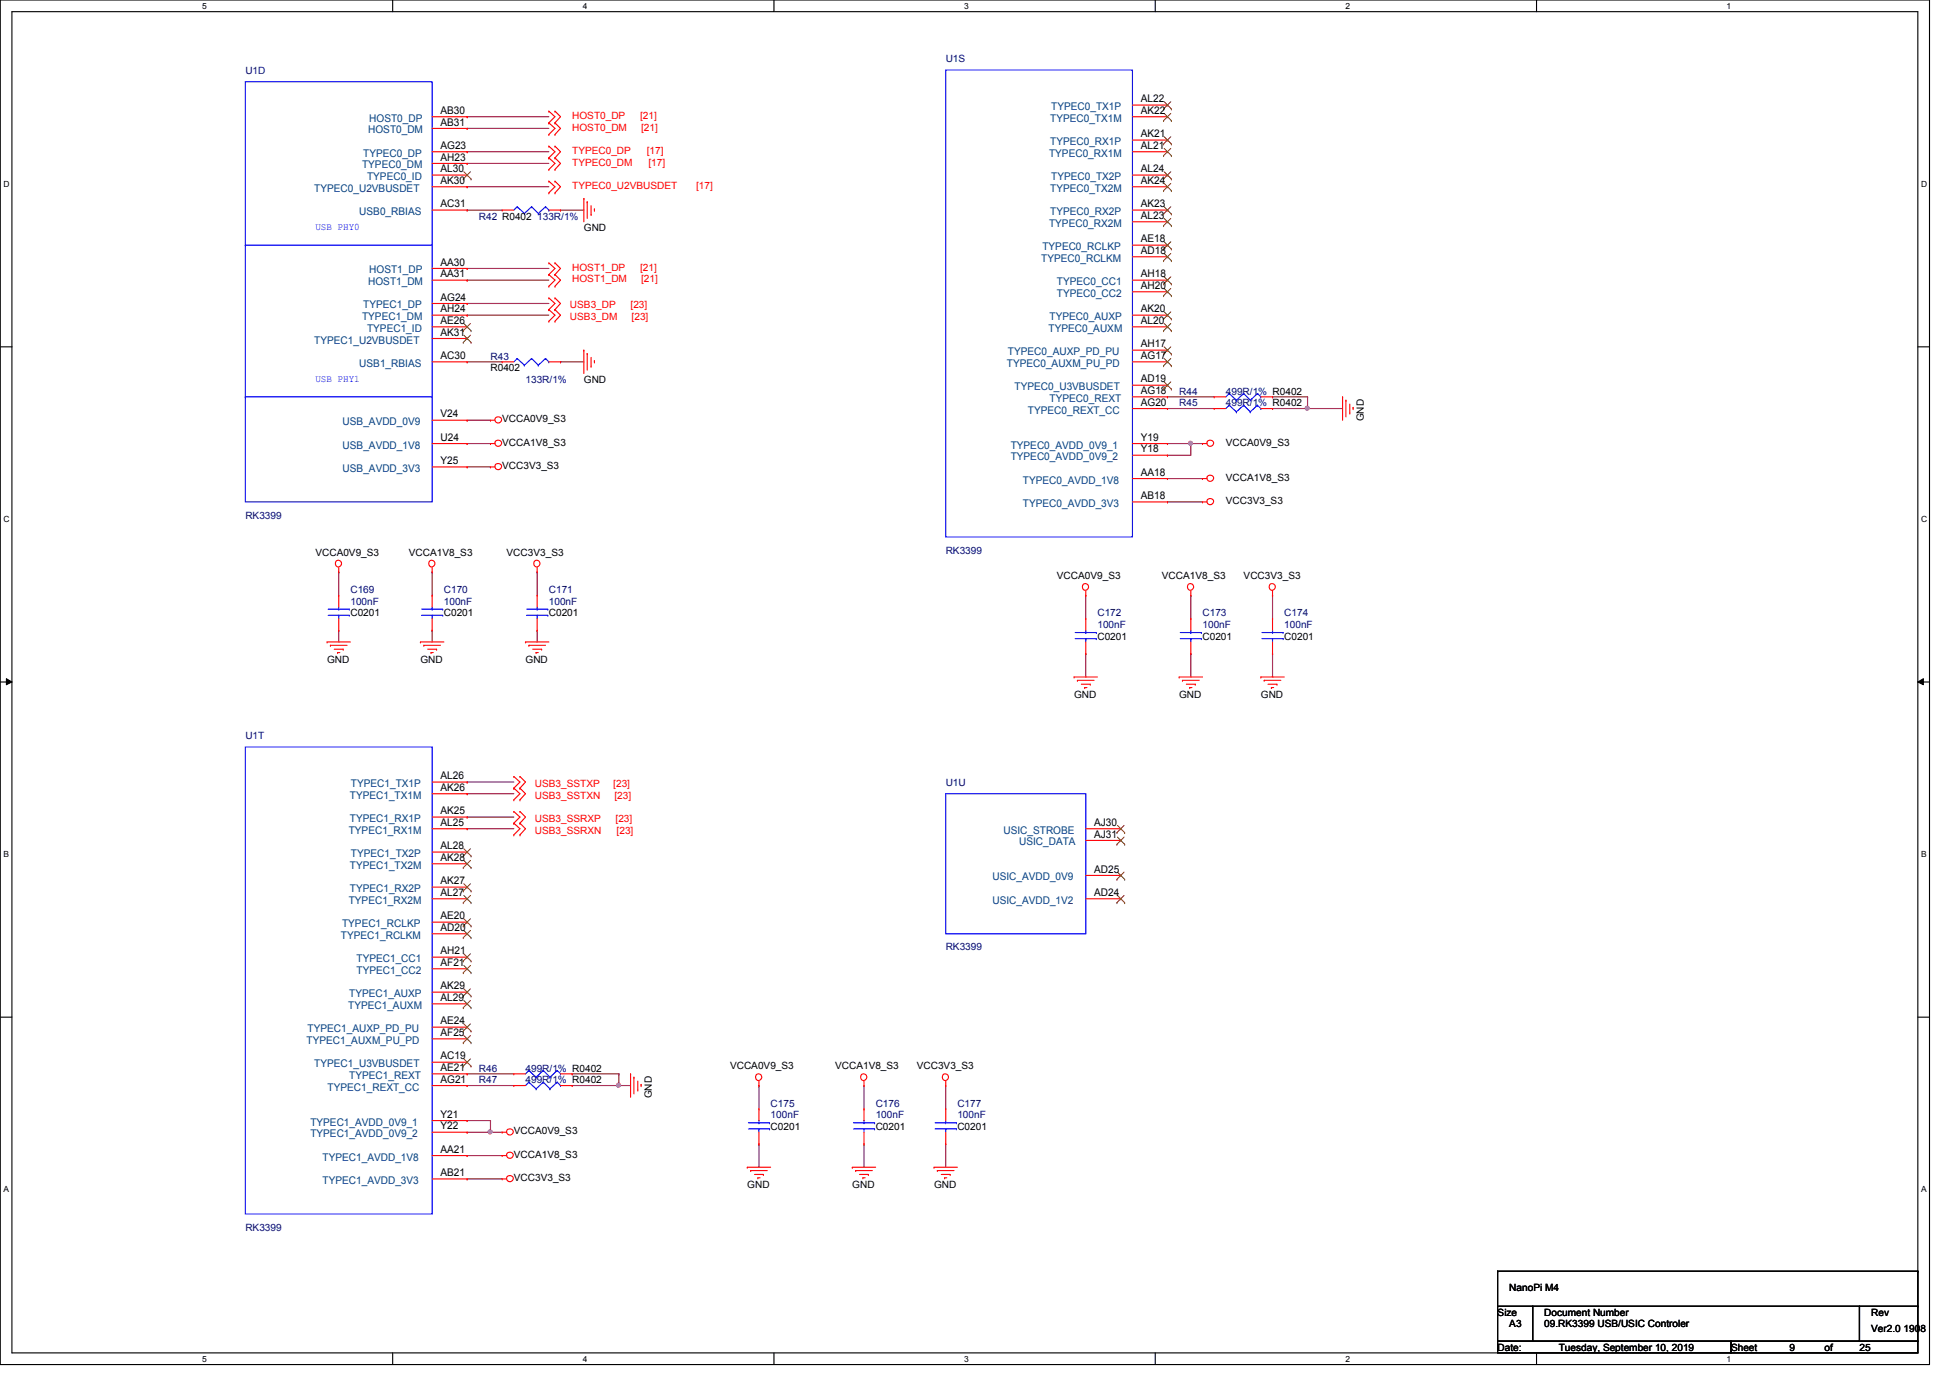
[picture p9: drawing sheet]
<svg xmlns="http://www.w3.org/2000/svg" width="297mm" height="210mm" viewBox="0 0 297 210" stroke-linecap="round" stroke-linejoin="round" font-family="sans-serif">
<path d="M0 0h293.9v207.9h-293.9zM1.8 1.8h290.3v204.3h-290.3z" fill="none" stroke="#000" stroke-width=".17"/>
<g fill="#fff">
<path d="M30.8 .3h.7v1.4h-.7z"/>
<path d="M30.8 206.3h.7v1.5h-.7z"/>
</g>
<path d="M59.8 0v1.8M59.8 206.1v1.8" fill="none" stroke="#000" stroke-width=".17"/>
<g fill="#fff">
<path d="M88.8 .3h.6v1.4h-.6z"/>
<path d="M88.8 206.3h.6v1.5h-.6z"/>
</g>
<path d="M117.9 0v1.8M117.9 206.1v1.8" fill="none" stroke="#000" stroke-width=".17"/>
<g fill="#fff">
<path d="M146.9 .3h.6v1.4h-.6z"/>
<path d="M146.9 206.3h.6v1.5h-.6z"/>
</g>
<path d="M176 0v1.8M176 206.1v1.8" fill="none" stroke="#000" stroke-width=".17"/>
<g fill="#fff">
<path d="M204.9 .3h.7v1.4h-.7z"/>
<path d="M204.9 206.3h.7v1.5h-.7z"/>
</g>
<path d="M234.1 0v1.8M234.1 206.1v1.8" fill="none" stroke="#000" stroke-width=".17"/>
<g fill="#fff">
<path d="M263 .3h.7v1.4h-.7z"/>
<path d="M263 206.3h.7v1.5h-.7z"/>
<path d="M.5 27.3h1v1.4h-1z"/>
<path d="M292.6 27.3h1v1.4h-1z"/>
<path d="M.5 78.3h1v1.5h-1z"/>
<path d="M292.6 78.3h1v1.5h-1z"/>
</g>
<path d="M0 52.8h1.8M292.1 52.8h1.8" fill="none" stroke="#000" stroke-width=".17"/>
<g fill="#fff">
<path d="M.5 129.4h.9v1.4h-.9z"/>
<path d="M292.6 129.4h.9v1.4h-.9z"/>
</g>
<path d="M0 103.9h1.8M292.1 103.9h1.8" fill="none" stroke="#000" stroke-width=".17"/>
<path d="M1 103.4l.8 .5-.8 .4zM292.1 103.9l.9-.5v.9z" fill="#000"/>
<path d="M1 103.4l.8 .5-.8 .4zM292.1 103.9l.9-.5v.9z" fill="none" stroke="#000" stroke-width=".15"/>
<g fill="#fff">
<path d="M.5 180.4h.8v1.5h-.8z"/>
<path d="M292.6 180.4h.8v1.5h-.8z"/>
</g>
<path d="M0 154.9h1.8M292.1 154.9h1.8" fill="none" stroke="#000" stroke-width=".17"/>
<g fill="none" stroke="#800040" stroke-width=".17">
<path d="M71.2 17.8h.1M71.2 19.6h.1M71.2 17.8h12.4M71.2 19.6h12.4M71.2 32h.1M71.2 24.9h.1M71.2 23.1h.1M71.2 28.4h.1M71.2 32h5.3M71.2 24.9h12.4M71.2 23.1h12.4M71.2 28.4h12.4"/>
<path d="M85.4 32h.1M85.4 32h3.5M71.2 64h.1M71.2 67.6h.1M71.2 71.1h.1M71.2 64h3.5M71.2 67.6h3.5M71.2 71.1h3.5M177.8 76.5h.1M177.8 72.9h.1M177.8 67.6h.1M177.8 69.3h.1"/>
<path d="M177.8 67.6h5.4M177.8 76.5h5.4M177.8 72.9h5.4M181.4 67.6h.1M181.4 67.6v1.7h-3.6M51.6 87.1h.1M51.6 96h.1M51.6 87.1v3.6M51.6 96v1.8M65.8 87.1h.1M65.8 96h.1M65.8 87.1v3.6"/>
<path d="M65.8 96v1.8M81.8 96h.1M81.8 87.1h.1M81.8 87.1v3.6M81.8 96v1.8"/>
</g>
<circle cx="181.3" cy="67.5" r=".31" fill="#f0f"/>
<circle cx="181.3" cy="67.5" r=".31" fill="none" stroke="#f0f" stroke-width=".17"/>
<path d="M199.2 62.2h.1M199.2 62.2h5.3" fill="none" stroke="#800040" stroke-width=".17"/>
<circle cx="199.1" cy="62.2" r=".31" fill="#f0f"/>
<circle cx="199.1" cy="62.2" r=".31" fill="none" stroke="#f0f" stroke-width=".17"/>
<g fill="none" stroke="#800040" stroke-width=".17">
<path d="M71.2 40.9h.1M71.2 42.7h.1M71.2 55.1h.1M71.2 48h.1M71.2 46.2h.1M71.2 40.9h12.4M71.2 42.7h12.4M71.2 55.1h5.3M71.2 48h12.4M71.2 46.2h12.4M85.4 55.1h.1M85.4 55.1h3.5"/>
<path d="M177.8 60.5h.1M177.8 62.2h.1M177.8 60.5h7.2M177.8 62.2h7.2M193.8 60.5h.1M193.8 62.2h.1M193.8 60.5h5.4M199.2 60.5h.1M199.2 60.5v1.7h-5.4M165.4 90.7h.1M165.4 99.6h.1M165.4 90.7v3.5"/>
<path d="M165.4 99.6v3.5M181.4 90.7h.1M181.4 99.6h.1M181.4 90.7v3.5M181.4 99.6v3.5M193.8 99.6h.1M193.8 90.7h.1M193.8 90.7v3.5M193.8 99.6v3.5M71.2 119.1h.1M71.2 119.1h7.1M71.2 120.9h.1"/>
<path d="M71.2 124.5h.1M71.2 126.2h.1M71.2 120.9h7.1M71.2 124.5h7.1M71.2 126.2h7.1M71.2 176h.1M71.2 179.6h.1M71.2 172.5h.1M71.2 170.7h.1M71.2 176h5.3M71.2 179.6h5.3M71.2 172.5h5.3"/>
<path d="M71.2 170.7h3.5M74.7 170.7h.1M74.7 172.5h.1M74.7 170.7v1.8"/>
</g>
<circle cx="74.7" cy="172.4" r=".31" fill="#f0f"/>
<circle cx="74.7" cy="172.4" r=".31" fill="none" stroke="#f0f" stroke-width=".17"/>
<g fill="none" stroke="#800040" stroke-width=".17">
<path d="M71.2 163.6h.1M71.2 165.4h.1M71.2 163.6h7.1M71.2 165.4h7.1M87.2 163.6h.1M87.2 165.4h.1M87.2 163.6h7.1M87.2 165.4h7.1M115.6 165.4h.1M115.6 174.2h.1M115.6 165.4v3.5M115.6 174.2v3.6"/>
<path d="M131.6 165.4h.1M131.6 174.2h.1M131.6 165.4v3.5M131.6 174.2v3.6M144.1 174.2h.1M144.1 165.4h.1M144.1 165.4v3.5M144.1 174.2v3.6"/>
</g>
<circle cx="94.2" cy="165.3" r=".31" fill="#f0f"/>
<circle cx="94.2" cy="165.3" r=".31" fill="none" stroke="#f0f" stroke-width=".17"/>
<path d="M94.3 165.4h.1M94.3 163.6h.1M94.3 165.4h1.8M94.3 163.6v1.8" fill="none" stroke="#800040" stroke-width=".17"/>
<g fill="none" stroke="#f00" stroke-width=".17">
<path d="M65.8 17.8h5.4M65.8 19.6h5.4M71.2 17.8h.1M71.2 19.6h.1M83.6 18.7h.1M83.6 16.9h.1M83.6 18.7l.9 .9-.9 .9M83.6 16.9l.9 .9-.9 .9M84.5 18.7h.1M84.5 16.9h.1M84.5 18.7l.9 .9-.9 .9M84.5 16.9l.9 .9-.9 .9"/>
<path d="M172.5 17.8h5.3M172.5 16h5.3M177.8 16h.1M177.8 17.8h.1M65.8 32h5.4M65.8 23.1h5.4M65.8 24.9h5.4M65.8 26.7h5.4M65.8 28.4h5.4M71.2 23.1h.1M71.2 24.9h.1M71.2 26.7h.1"/>
<path d="M71.2 28.4h.1M71.2 32h.1M76.5 32h.1M76.5 32h1.8M83.6 20.5h.1M83.6 24h.1M83.6 22.3h.1M83.6 25.8h.1M83.6 29.4h.1M83.6 27.6h.1M83.6 22.3l.9 .8-.9 .9M83.6 24l.9 .9-.9 .9"/>
<path d="M83.6 27.6l.9 .8-.9 1M83.6 32h1.8M84.5 20.5h.1M84.5 24h.1M84.5 22.3h.1M84.5 25.8h.1M84.5 29.4h.1M84.5 27.6h.1M84.5 22.3l.9 .8-.9 .9M84.5 24l.9 .9-.9 .9M84.5 27.6l.9 .8-.9 1M85.4 32h.1"/>
<path d="M88.9 30.2h.1M88.9 30.2v3.6M89.4 30.7h.1M89.4 30.7v2.6M90 32.7h.1M90 31.3v1.4M90.5 31.8h.1M90.5 31.8v.4M172.5 32h5.3M172.5 23.1h5.3M172.5 26.7h5.3M172.5 28.4h5.3"/>
<path d="M172.5 21.3h5.3M172.5 33.8h5.3M172.5 37.3h5.3M172.5 39.1h5.3M177.8 21.3h.1M177.8 23.1h.1M177.8 26.7h.1M177.8 28.4h.1M177.8 32h.1M177.8 33.8h.1M177.8 37.3h.1M177.8 39.1h.1"/>
<path d="M65.8 55.1h5.4M65.8 40.9h5.4M65.8 42.7h5.4M65.8 46.2h5.4M65.8 48h5.4M65.8 49.8h5.4M65.8 51.6h5.4M71.2 40.9h.1M71.2 42.7h.1M71.2 46.2h.1M71.2 48h.1M71.2 49.8h.1"/>
<path d="M71.2 51.6h.1M71.2 55.1h.1M76.5 55.1h.1M76.5 55.1h1.8M83.6 43.6h.1M83.6 41.8h.1M83.6 40h.1M83.6 47.2h.1M83.6 48.9h.1M83.6 45.4h.1M83.6 41.8l.9 .9-.9 .9M83.6 40l.9 .9-.9 .9"/>
<path d="M83.6 47.2l.9 .8-.9 .9M83.6 45.4l.9 .8-.9 1M83.6 55.1h1.8M84.5 43.6h.1M84.5 41.8h.1M84.5 40h.1M84.5 47.2h.1M84.5 48.9h.1M84.5 45.4h.1M84.5 41.8l.9 .9-.9 .9M84.5 40l.9 .9-.9 .9M84.5 47.2l.9 .8-.9 .9"/>
<path d="M84.5 45.4l.9 .8-.9 1M85.4 55.1h.1M88.9 53.3h.1M88.9 53.3v3.6M89.4 53.8h.1M89.4 53.8v2.6M90 55.8h.1M90 54.4v1.4M90.5 54.9h.1M90.5 54.9v.4M172.5 55.1h5.3M172.5 42.7h5.3"/>
<path d="M172.5 48h5.3M172.5 49.8h5.3M172.5 44.4h5.3M172.5 53.3h5.3M172.5 58.7h5.3M177.8 42.7h.1M177.8 44.4h.1M177.8 48h.1M177.8 49.8h.1M177.8 53.3h.1M177.8 55.1h.1M177.8 58.7h.1"/>
<path d="M65.8 64h5.4M65.8 67.6h5.4M65.8 71.1h5.4M71.2 64h.1M71.2 67.6h.1M71.2 71.1h.1M74.7 64h.1M74.7 67.6h.1M74.7 71.1h.1M74.7 64h.7M74.7 67.6h.7M74.7 71.1h.7"/>
<path d="M172.5 67.6h5.3M172.5 76.5h5.3M172.5 72.9h5.3M172.5 62.2h5.3M172.5 60.5h5.3M172.5 69.3h5.3M177.8 60.5h.1M177.8 62.2h.1M177.8 67.6h.1M177.8 69.3h.1M177.8 72.9h.1M177.8 76.5h.1"/>
<path d="M183.2 76.5h.1M183.2 72.9h.1M183.2 67.6h.1M183.2 67.6h.7M183.2 76.5h.7M183.2 72.9h.7M185 62.2h.1M185 60.5h.1M185 62.2h1.7M185 60.5h1.7M192.1 62.2h1.7M192.1 60.5h1.7"/>
<path d="M193.8 62.2h.1M193.8 60.5h.1M204.5 60.5h.1M204.5 60.5v3.5M205 61h.1M205 61v2.5M205.6 62.9h.1M205.6 61.6v1.3M206.1 62.1h.1M206.1 62.1v.3M49.8 97.8h.1M49.8 97.8h3.6"/>
<path d="M50.3 98.3h.1M50.3 98.3h2.6M50.9 98.9h1.4M51.4 99.4h.1M51.4 99.4h.4M51.6 87.1h.1M51.6 90.7h.1M51.6 96h.1M51.6 86.4v.7M51.6 90.7v1.8M51.6 94.2v1.8M52.3 98.9h.1"/>
<path d="M64 97.8h.1M64 97.8h3.6M64.6 98.3h.1M64.6 98.3h2.5M65.1 98.9h1.4M65.7 99.4h.1M65.7 99.4h.3M65.8 87.1h.1M65.8 90.7h.1M65.8 96h.1M65.8 86.4v.7M65.8 90.7v1.8"/>
<path d="M65.8 94.2v1.8M66.5 98.9h.1M80 97.8h.1M80 97.8h3.6M80.6 98.3h.1M80.6 98.3h2.5M81.1 98.9h1.4M81.7 99.4h.1M81.7 99.4h.3M81.8 87.1h.1M81.8 90.7h.1M81.8 96h.1"/>
<path d="M81.8 86.4v.7M81.8 90.7v1.8M81.8 94.2v1.8M82.5 98.9h.1M165.4 90.7h.1M165.4 94.2h.1M165.4 99.6h.1M165.4 90v.7M165.4 94.2v1.8M165.4 97.8v1.8M181.4 90.7h.1M181.4 94.2h.1"/>
<path d="M181.4 99.6h.1M181.4 90v.7M181.4 94.2v1.8M181.4 97.8v1.8M193.8 90.7h.1M193.8 94.2h.1M193.8 99.6h.1M193.8 90v.7M193.8 94.2v1.8M193.8 97.8v1.8M65.8 119.1h5.4M71.2 119.1h.1"/>
<path d="M78.3 118.3h.1M78.3 118.3l.9 .8-.9 1M79.2 118.3h.1M79.2 118.3l.8 .8-.8 1M163.6 103.1h.1M163.6 103.1h3.6M164.1 103.6h.1M164.1 103.6h2.6M164.7 104.2h1.4M165.2 104.7h.1M165.2 104.7h.4M166.1 104.2h.1"/>
<path d="M179.6 103.1h.1M179.6 103.1h3.6M180.1 103.6h.1M180.1 103.6h2.6M180.7 104.2h1.4M181.2 104.7h.1M181.2 104.7h.4M182.1 104.2h.1M192.1 103.1h.1M192.1 103.1h3.5M192.6 103.6h.1M192.6 103.6h2.5"/>
<path d="M193.2 104.2h1.3M193.7 104.7h.1M193.7 104.7h.3M194.5 104.2h.1M65.8 120.9h5.4M65.8 124.5h5.4M65.8 126.2h5.4M65.8 129.8h5.4M65.8 131.6h5.4M65.8 135.1h5.4M65.8 136.9h5.4M71.2 120.9h.1"/>
<path d="M71.2 124.5h.1M71.2 126.2h.1M71.2 129.8h.1M71.2 131.6h.1M71.2 135.1h.1M71.2 136.9h.1M78.3 125.4h.1M78.3 127.2h.1M78.3 123.6h.1M78.3 120.1h.1M78.3 121.8h.1M78.3 125.4l.9 .8-.9 1"/>
<path d="M78.3 123.6l.9 .9-.9 .9M78.3 120.1l.9 .8-.9 .9M79.2 125.4h.1M79.2 127.2h.1M79.2 123.6h.1M79.2 120.1h.1M79.2 121.8h.1M79.2 125.4l.8 .8-.8 1M79.2 123.6l.8 .9-.8 .9M79.2 120.1l.8 .8-.8 .9M165.4 126.2h5.3M165.4 136.9h5.3"/>
<path d="M165.4 128h5.3M165.4 133.3h5.3M170.7 126.2h.1M170.7 128h.1M170.7 133.3h.1M170.7 136.9h.1M65.8 140.5h5.4M65.8 142.2h5.4M65.8 145.8h5.4M65.8 147.6h5.4M65.8 151.1h5.4M65.8 152.9h5.4"/>
<path d="M65.8 156.5h5.4M65.8 158.2h5.4M71.2 140.5h.1M71.2 142.2h.1M71.2 145.8h.1M71.2 147.6h.1M71.2 151.1h.1M71.2 152.9h.1M71.2 156.5h.1M71.2 158.2h.1M65.8 172.5h5.4M65.8 176h5.4"/>
<path d="M65.8 179.6h5.4M65.8 163.6h5.4M65.8 165.4h5.4M65.8 170.7h5.4M65.8 161.8h5.4M71.2 163.6h.1M71.2 165.4h.1M71.2 170.7h.1M71.2 172.5h.1M71.2 176h.1M71.2 179.6h.1M71.2 161.8h.1"/>
<path d="M76.5 172.5h.1M76.5 176h.1M76.5 179.6h.1M76.5 172.5h.7M76.5 176h.7M76.5 179.6h.7M78.3 163.6h.1M78.3 165.4h.1M78.3 163.6h1.7M78.3 165.4h1.7M85.4 163.6h1.8M85.4 165.4h1.8"/>
<path d="M87.2 163.6h.1M87.2 165.4h.1M96.1 163.6h.1M96.1 163.6v3.5M96.6 164.1h.1M96.6 164.1v2.5M97.2 166h.1M97.2 164.7v1.3M97.7 165.2h.1M97.7 165.2v.3M113.8 177.8h.1M113.8 177.8h3.6"/>
<path d="M114.3 178.3h.1M114.3 178.3h2.6M114.9 178.9h1.4M115.4 179.4h.1M115.4 179.4h.4M115.6 165.4h.1M115.6 168.9h.1M115.6 174.2h.1M115.6 164.7v.7M115.6 168.9v1.8M115.6 172.5v1.7M116.3 178.9h.1"/>
<path d="M129.8 177.8h.1M129.8 177.8h3.6M130.3 178.3h.1M130.3 178.3h2.6M130.9 178.9h1.4M131.4 179.4h.1M131.4 179.4h.4M131.6 165.4h.1M131.6 168.9h.1M131.6 174.2h.1M131.6 164.7v.7M131.6 168.9v1.8"/>
<path d="M131.6 172.5v1.7M132.3 178.9h.1M142.3 177.8h.1M142.3 177.8h3.5M142.8 178.3h.1M142.8 178.3h2.5M143.4 178.9h1.3M143.9 179.4h.1M143.9 179.4h.3M144.1 165.4h.1M144.1 168.9h.1M144.1 174.2h.1"/>
<path d="M144.1 164.7v.7M144.1 168.9v1.8M144.1 172.5v1.7M144.7 178.9h.1"/>
<circle cx="75.9" cy="71.1" r=".5"/>
<circle cx="75.9" cy="67.5" r=".5"/>
<circle cx="75.9" cy="64" r=".5"/>
<circle cx="184.4" cy="76.4" r=".5"/>
<circle cx="184.4" cy="72.8" r=".5"/>
<circle cx="184.4" cy="67.5" r=".5"/>
<circle cx="51.5" cy="85.8" r=".5"/>
<circle cx="65.7" cy="85.8" r=".5"/>
<circle cx="81.8" cy="85.8" r=".5"/>
<circle cx="165.3" cy="89.4" r=".5"/>
<circle cx="181.3" cy="89.4" r=".5"/>
<circle cx="193.8" cy="89.4" r=".5"/>
<circle cx="77.7" cy="172.4" r=".5"/>
<circle cx="77.7" cy="176" r=".5"/>
<circle cx="77.7" cy="179.5" r=".5"/>
<circle cx="115.5" cy="164.1" r=".5"/>
<circle cx="131.5" cy="164.1" r=".5"/>
<circle cx="144" cy="164.1" r=".5"/>
</g>
<path d="M228.1 199h5.4v5.3h-5.4zM228.1 193.6h.1M228.1 193.6v5.4M228.1 193.6h64M233.5 199h49.7v5.3h-49.7zM283.2 199h8.9v5.3h-8.9zM292.1 193.6h.1M292.1 199h.1M292.1 193.6v5.4M228.1 204.3h35.6v1.8h-35.6zM263.7 204.3h28.4v1.8h-28.4z" fill="none" stroke="#000" stroke-width=".17"/>
<g fill="none" stroke="#00f" stroke-width=".17">
<path d="M37.4 12.4h28.4v64.1h-28.4zM144.1 10.7h28.4v71.1h-28.4zM37.4 37.3h.1M37.4 37.3h28.4M78.8 31.5h.1M78.8 31.5l-.5 .5M78.8 31.5l1.1 1M79.9 32.5h.1M81 31.5h.1M81 31.5l-1.1 1M81 31.5l1 1M82 32.5h.1"/>
<path d="M83.1 31.5h.1M83.1 31.5l-1.1 1M83.1 31.5l.5 .5M83.6 32h.1M78.8 54.6h.1M78.8 54.6l-.5 .5M78.8 54.6l1.1 1M79.9 55.6h.1M81 54.6h.1M81 54.6l-1.1 1M81 54.6l1 1M82 55.6h.1"/>
<path d="M83.1 54.6h.1M83.1 54.6l-1.1 1M83.1 54.6l.5 .5M83.6 55.1h.1M187.2 59.9h.1M187.2 59.9l-.5 .6M187.2 59.9l1.1 1.1M189.4 59.9h.1M189.4 59.9l-1.1 1.1M189.4 59.9l1.1 1.1M191.6 59.9h.1M191.6 59.9l-1.1 1.1"/>
<path d="M191.6 59.9l.5 .6M37.4 60.5h.1M37.4 60.5h28.4M187.2 61.7h.1M187.2 61.7l-.5 .5M187.2 61.7l1.1 1M188.3 62.7h.1M188.3 61h.1M189.4 61.7h.1M189.4 61.7l-1.1 1M189.4 61.7l1.1 1M190.5 62.7h.1"/>
<path d="M190.5 61h.1M191.6 61.7h.1M191.6 61.7l-1.1 1M191.6 61.7l.5 .5M192.1 62.2h.1M192.1 60.5h.1M50 93.7h3.2M50 92.8h3.2M51.6 92.8h.1M51.6 93.7h.1M51.6 92.5v.3M51.6 93.7v.5"/>
<path d="M53.2 93.7h.1M53.2 92.8h.1M64.2 93.7h3.2M64.2 92.8h3.2M65.8 92.8h.1M65.8 93.7h.1M65.8 92.5v.3M65.8 93.7v.5M67.4 93.7h.1M67.4 92.8h.1M80.2 93.7h3.2M80.2 92.8h3.2"/>
<path d="M81.8 92.8h.1M81.8 93.7h.1M81.8 92.5v.3M81.8 93.7v.5M83.4 93.7h.1M83.4 92.8h.1M163.8 97.3h3.2M163.8 96.4h3.2M165.4 96.4h.1M165.4 97.3h.1M165.4 96v.4M165.4 97.3v.5"/>
<path d="M167 97.3h.1M167 96.4h.1M179.8 97.3h3.2M179.8 96.4h3.2M181.4 96.4h.1M181.4 97.3h.1M181.4 96v.4M181.4 97.3v.5M183 97.3h.1M183 96.4h.1M192.2 97.3h3.2M192.2 96.4h3.2"/>
<path d="M193.8 96.4h.1M193.8 97.3h.1M193.8 96v.4M193.8 97.3v.5M195.4 97.3h.1M195.4 96.4h.1M37.4 113.8h28.4v71.1h-28.4zM144.1 120.9h21.3v21.3h-21.3zM80.6 163.1h.1M80.6 164.8h.1M80.6 163.1l-.6 .5M80.6 163.1l1.1 1"/>
<path d="M80.6 164.8l-.6 .6M80.6 164.8l1.1 1.1M81.7 164.1h.1M81.7 165.9h.1M82.8 163.1h.1M82.8 164.8h.1M82.8 163.1l-1.1 1M82.8 163.1l1 1M82.8 164.8l-1.1 1.1M82.8 164.8l1 1.1M83.8 164.1h.1M83.8 165.9h.1"/>
<path d="M84.9 163.1h.1M84.9 164.8h.1M84.9 163.1l-1.1 1M84.9 163.1l.5 .5M84.9 164.8l-1.1 1.1M84.9 164.8l.5 .6M85.4 163.6h.1M85.4 165.4h.1M114 172h3.2M114 171h3.2M115.6 171h.1M115.6 172h.1"/>
<path d="M115.6 170.7v.3M115.6 172v.5M117.2 172h.1M117.2 171h.1M130 172h3.2M130 171h3.2M131.6 171h.1M131.6 172h.1M131.6 170.7v.3M131.6 172v.5M133.2 172h.1M133.2 171h.1"/>
<path d="M142.4 172h3.3M142.4 171h3.3M144.1 171h.1M144.1 172h.1M144.1 170.7v.3M144.1 172v.5M145.7 172h.1M145.7 171h.1"/>
</g>
<g fill="none" stroke="#804000" stroke-width=".15">
<path d="M177.2 16.6h.1M177.2 18.4h.1M177.3 15.5l1.1 1.1M177.3 17.3l1.1 1.1M178.3 15.5l-1.1 1.1M178.3 17.3l-1.1 1.1M178.4 16.6h.1M178.4 18.4h.1M70.6 27.3h.1M70.7 26.2l1.1 1.1M71.7 26.2l-1.1 1.1M71.8 27.3h.1"/>
<path d="M177.2 21.9h.1M177.2 23.7h.1M177.2 27.3h.1M177.2 29h.1M177.2 32.6h.1M177.2 34.4h.1M177.2 37.9h.1M177.2 39.7h.1M177.3 20.8l1.1 1.1M177.3 22.6l1.1 1.1M177.3 26.2l1.1 1.1M177.3 27.9l1.1 1.1"/>
<path d="M177.3 31.5l1.1 1.1M177.3 33.3l1.1 1.1M177.3 36.8l1.1 1.1M177.3 38.6l1.1 1.1M178.3 20.8l-1.1 1.1M178.3 22.6l-1.1 1.1M178.3 26.2l-1.1 1.1M178.3 27.9l-1.1 1.1M178.3 31.5l-1.1 1.1M178.3 33.3l-1.1 1.1M178.3 36.8l-1.1 1.1M178.3 38.6l-1.1 1.1"/>
<path d="M178.4 21.9h.1M178.4 23.7h.1M178.4 27.3h.1M178.4 29h.1M178.4 32.6h.1M178.4 34.4h.1M178.4 37.9h.1M178.4 39.7h.1M70.6 50.4h.1M70.6 52.2h.1M70.7 49.3l1.1 1.1M70.7 51.1l1.1 1.1"/>
<path d="M71.7 49.3l-1.1 1.1M71.7 51.1l-1.1 1.1M71.8 50.4h.1M71.8 52.2h.1M177.2 43.3h.1M177.2 45h.1M177.2 48.6h.1M177.2 50.4h.1M177.2 53.9h.1M177.2 55.7h.1M177.2 59.3h.1M177.3 42.2l1.1 1.1"/>
<path d="M177.3 43.9l1.1 1.1M177.3 47.5l1.1 1.1M177.3 49.3l1.1 1.1M177.3 52.8l1.1 1.1M177.3 54.6l1.1 1.1M177.3 58.2l1.1 1.1M178.3 42.2l-1.1 1.1M178.3 43.9l-1.1 1.1M178.3 47.5l-1.1 1.1M178.3 49.3l-1.1 1.1M178.3 52.8l-1.1 1.1M178.3 54.6l-1.1 1.1"/>
<path d="M178.3 58.2l-1.1 1.1M178.4 43.3h.1M178.4 45h.1M178.4 48.6h.1M178.4 50.4h.1M178.4 53.9h.1M178.4 55.7h.1M178.4 59.3h.1M70.6 130.4h.1M70.6 132.2h.1M70.6 135.7h.1M70.6 137.5h.1"/>
<path d="M70.7 129.3l1.1 1.1M70.7 131.1l1.1 1.1M70.7 134.6l1.1 1.1M70.7 136.4l1.1 1.1M70.7 140l1.1 1.1M71.7 129.3l-1.1 1.1M71.7 131.1l-1.1 1.1M71.7 134.6l-1.1 1.1M71.7 136.4l-1.1 1.1M71.7 140l-1.1 1.1M71.8 130.4h.1M71.8 132.2h.1"/>
<path d="M71.8 135.7h.1M71.8 137.5h.1M170.1 126.8h.1M170.1 128.6h.1M170.1 133.9h.1M170.1 137.5h.1M170.2 125.7l1.1 1.1M170.2 127.5l1.1 1.1M170.2 132.8l1.1 1.1M170.2 136.4l1.1 1.1M171.2 125.7l-1.1 1.1M171.2 127.5l-1.1 1.1"/>
<path d="M171.2 132.8l-1.1 1.1M171.2 136.4l-1.1 1.1M171.3 126.8h.1M171.3 128.6h.1M171.3 133.9h.1M171.3 137.5h.1M70.6 141.1h.1M70.6 142.8h.1M70.6 146.4h.1M70.6 148.2h.1M70.6 151.7h.1M70.6 153.5h.1"/>
<path d="M70.6 157.1h.1M70.6 158.8h.1M70.7 141.7l1.1 1.1M70.7 145.3l1.1 1.1M70.7 147.1l1.1 1.1M70.7 150.6l1.1 1.1M70.7 152.4l1.1 1.1M70.7 156l1.1 1.1M70.7 157.7l1.1 1.1M71.7 141.7l-1.1 1.1M71.7 145.3l-1.1 1.1M71.7 147.1l-1.1 1.1"/>
<path d="M71.7 150.6l-1.1 1.1M71.7 152.4l-1.1 1.1M71.7 156l-1.1 1.1M71.7 157.7l-1.1 1.1M71.8 141.1h.1M71.8 142.8h.1M71.8 146.4h.1M71.8 148.2h.1M71.8 151.7h.1M71.8 153.5h.1M71.8 157.1h.1M71.8 158.8h.1"/>
<path d="M70.6 162.4h.1M70.7 161.3l1.1 1.1M71.7 161.3l-1.1 1.1M71.8 162.4h.1"/>
</g>
<circle cx="181.3" cy="67.5" r=".31" fill="#f0f"/>
<circle cx="181.3" cy="67.5" r=".31" fill="none" stroke="#f0f" stroke-width=".17"/>
<circle cx="199.1" cy="62.2" r=".31" fill="#f0f"/>
<circle cx="199.1" cy="62.2" r=".31" fill="none" stroke="#f0f" stroke-width=".17"/>
<circle cx="74.7" cy="172.4" r=".31" fill="#f0f"/>
<circle cx="74.7" cy="172.4" r=".31" fill="none" stroke="#f0f" stroke-width=".17"/>
<circle cx="94.2" cy="165.3" r=".31" fill="#f0f"/>
<circle cx="94.2" cy="165.3" r=".31" fill="none" stroke="#f0f" stroke-width=".17"/>
<g font-size="1.6">
<text x="67.1" y="17.4">AB30</text>
<text x="173.8" y="15.6">AL22</text>
<text x="173.8" y="17.4">AK22</text>
<text x="67.1" y="19.1">AB31</text>
<text x="67.1" y="22.7">AG23</text>
<text x="173.8" y="20.9">AK21</text>
<text x="173.8" y="22.7">AL21</text>
<text x="67.1" y="24.5">AH23</text>
<text x="67.1" y="26.2">AL30</text>
<text x="67.1" y="28">AK30</text>
<text x="173.8" y="26.2">AL24</text>
<text x="173.8" y="28">AK24</text>
<text x="67.1" y="31.6">AC31</text>
<text x="173.8" y="31.6">AK23</text>
<text x="173.8" y="33.4">AL23</text>
<text x="67.1" y="40.5">AA30</text>
<text x="173.8" y="36.9">AE18</text>
<text x="173.8" y="38.7">AD18</text>
<text x="67.1" y="42.2">AA31</text>
<text x="67.1" y="45.8">AG24</text>
<text x="67.1" y="47.6">AH24</text>
<text x="173.8" y="42.2">AH18</text>
<text x="173.8" y="44">AH20</text>
<text x="173.8" y="47.6">AK20</text>
<text x="67.1" y="49.4">AE26</text>
<text x="67.1" y="51.1">AK31</text>
<text x="173.8" y="49.4">AL20</text>
<text x="173.8" y="52.9">AH17</text>
<text x="67.1" y="54.7">AC30</text>
<text x="173.8" y="54.7">AG17</text>
<text x="173.8" y="58.3">AD19</text>
<text x="67.1" y="63.6">V24</text>
<text x="173.8" y="60">AG18</text>
<text x="173.8" y="61.8">AG20</text>
<text x="67.1" y="67.1">U24</text>
<text x="67.1" y="70.7">Y25</text>
<text x="173.8" y="67.1">Y19</text>
<text x="173.8" y="68.9">Y18</text>
<text x="173.8" y="72.5">AA18</text>
<text x="173.8" y="76">AB18</text>
<text x="67.1" y="118.7">AL26</text>
<text x="67.1" y="120.5">AK26</text>
<text x="67.1" y="124">AK25</text>
<text x="67.1" y="125.8">AL25</text>
<text x="166.7" y="125.8">AJ30</text>
<text x="67.1" y="129.4">AL28</text>
<text x="67.1" y="131.1">AK28</text>
<text x="166.7" y="127.6">AJ31</text>
<text x="67.1" y="134.7">AK27</text>
<text x="67.1" y="136.5">AL27</text>
<text x="166.7" y="132.9">AD25</text>
<text x="166.7" y="136.5">AD24</text>
<text x="67.1" y="140">AE20</text>
<text x="67.1" y="141.8">AD20</text>
<text x="67.1" y="145.4">AH21</text>
<text x="67.1" y="147.2">AF21</text>
<text x="67.1" y="150.7">AK29</text>
<text x="67.1" y="152.5">AL29</text>
<text x="67.1" y="156">AE24</text>
<text x="67.1" y="157.8">AF25</text>
<text x="67.1" y="161.4">AC19</text>
<text x="67.1" y="163.2">AE21</text>
<text x="67.1" y="164.9">AG21</text>
<text x="67.1" y="170.3">Y21</text>
<text x="67.1" y="172">Y22</text>
<text x="67.1" y="175.6">AA21</text>
<text x="67.1" y="179.2">AB21</text>
</g>
<g font-size="1.6" fill="#004080">
<text x="160.1" y="16.8">TYPEC0_TX1P</text>
<text x="55.3" y="23.9">TYPEC0_DP</text>
<text x="56.1" y="20.3">HOST0_DM</text>
<text x="56.3" y="18.5">HOST0_DP</text>
<text x="159.8" y="23.9">TYPEC0_RX1M</text>
<text x="160" y="18.5">TYPEC0_TX1M</text>
<text x="160" y="22.1">TYPEC0_RX1P</text>
<text x="47.9" y="29.2">TYPEC0_U2VBUSDET</text>
<text x="55.2" y="25.7">TYPEC0_DM</text>
<text x="55.9" y="27.4">TYPEC0_ID</text>
<text x="160" y="29.2">TYPEC0_TX2M</text>
<text x="160.1" y="27.4">TYPEC0_TX2P</text>
<text x="54.7" y="32.8">USB0_RBIAS</text>
<text x="159.8" y="34.5">TYPEC0_RX2M</text>
<text x="160" y="32.8">TYPEC0_RX2P</text>
<text x="56.3" y="41.7">HOST1_DP</text>
<text x="158.6" y="39.9">TYPEC0_RCLKM</text>
<text x="158.8" y="38.1">TYPEC0_RCLKP</text>
<text x="55.3" y="47">TYPEC1_DP</text>
<text x="56.1" y="43.4">HOST1_DM</text>
<text x="161" y="43.4">TYPEC0_CC1</text>
<text x="161" y="45.2">TYPEC0_CC2</text>
<text x="47.9" y="52.3">TYPEC1_U2VBUSDET</text>
<text x="55.2" y="48.8">TYPEC1_DM</text>
<text x="55.9" y="50.5">TYPEC1_ID</text>
<text x="159.7" y="50.5">TYPEC0_AUXM</text>
<text x="159.9" y="48.8">TYPEC0_AUXP</text>
<text x="54.7" y="55.9">USB1_RBIAS</text>
<text x="153.4" y="55.9">TYPEC0_AUXM_PU_PD</text>
<text x="153.5" y="54.1">TYPEC0_AUXP_PD_PU</text>
<text x="154.6" y="59.4">TYPEC0_U3VBUSDET</text>
<text x="52.2" y="64.8">USB_AVDD_0V9</text>
<text x="156.6" y="63">TYPEC0_REXT_CC</text>
<text x="159.9" y="61.2">TYPEC0_REXT</text>
<text x="52.2" y="68.3">USB_AVDD_1V8</text>
<text x="52.2" y="71.9">USB_AVDD_3V3</text>
<text x="154" y="68.3">TYPEC0_AVDD_0V9_1</text>
<text x="154" y="70.1">TYPEC0_AVDD_0V9_2</text>
<text x="155.8" y="73.7">TYPEC0_AVDD_1V8</text>
<text x="155.8" y="77.2">TYPEC0_AVDD_3V3</text>
<text x="53.5" y="119.9">TYPEC1_TX1P</text>
<text x="53.3" y="121.7">TYPEC1_TX1M</text>
<text x="53.3" y="125.2">TYPEC1_RX1P</text>
<text x="53.1" y="127">TYPEC1_RX1M</text>
<text x="53.5" y="130.6">TYPEC1_TX2P</text>
<text x="152.9" y="127">USIC_STROBE</text>
<text x="155.2" y="128.8">USIC_DATA</text>
<text x="53.1" y="137.7">TYPEC1_RX2M</text>
<text x="53.3" y="132.3">TYPEC1_TX2M</text>
<text x="53.3" y="135.9">TYPEC1_RX2P</text>
<text x="151.2" y="134.1">USIC_AVDD_0V9</text>
<text x="151.2" y="137.7">USIC_AVDD_1V2</text>
<text x="51.9" y="143">TYPEC1_RCLKM</text>
<text x="52.1" y="141.2">TYPEC1_RCLKP</text>
<text x="54.3" y="146.6">TYPEC1_CC1</text>
<text x="54.3" y="148.3">TYPEC1_CC2</text>
<text x="53" y="153.7">TYPEC1_AUXM</text>
<text x="53.2" y="151.9">TYPEC1_AUXP</text>
<text x="46.7" y="159">TYPEC1_AUXM_PU_PD</text>
<text x="46.9" y="157.2">TYPEC1_AUXP_PD_PU</text>
<text x="47.9" y="162.6">TYPEC1_U3VBUSDET</text>
<text x="49.9" y="166.1">TYPEC1_REXT_CC</text>
<text x="53.2" y="164.3">TYPEC1_REXT</text>
<text x="47.3" y="171.5">TYPEC1_AVDD_0V9_1</text>
<text x="47.3" y="173.2">TYPEC1_AVDD_0V9_2</text>
<text x="49.1" y="176.8">TYPEC1_AVDD_1V8</text>
<text x="49.1" y="180.3">TYPEC1_AVDD_3V3</text>
</g>
<g font-size="1.5" fill="#000080">
<text x="37.4" y="11.3">U1D</text>
<text x="144.1" y="9.5">U1S</text>
<text x="72.9" y="33.4">R42 R0402</text>
<text x="81.8" y="33.4">133R/1%</text>
<text x="74.7" y="54.8">R43</text>
<text x="80" y="58.3">133R/1%</text>
<text x="179.6" y="61.9">R45</text>
<text x="179.6" y="60.1">R44</text>
<text x="186.7" y="61.9">499R/1% R0402</text>
<text x="186.7" y="60.1">499R/1% R0402</text>
<text x="37.4" y="79">RK3399</text>
<text x="144.1" y="84.3">RK3399</text>
<text x="53.4" y="90.3">C169</text>
<text x="53.4" y="92.1">100nF</text>
<text x="67.6" y="90.3">C170</text>
<text x="67.6" y="92.1">100nF</text>
<text x="83.6" y="90.3">C171</text>
<text x="83.6" y="92.1">100nF</text>
<text x="167.2" y="93.9">C172</text>
<text x="167.2" y="95.7">100nF</text>
<text x="183.2" y="93.9">C173</text>
<text x="183.2" y="95.7">100nF</text>
<text x="195.6" y="93.9">C174</text>
<text x="195.6" y="95.7">100nF</text>
<text x="37.4" y="112.6">U1T</text>
<text x="144.1" y="119.7">U1U</text>
<text x="144.1" y="144.8">RK3399</text>
<text x="72.9" y="163.2">R46</text>
<text x="72.9" y="165">R47</text>
<text x="80" y="163.2">499R/1% R0402</text>
<text x="80" y="165">499R/1% R0402</text>
<text x="117.4" y="168.6">C175</text>
<text x="117.4" y="170.3">100nF</text>
<text x="133.4" y="168.6">C176</text>
<text x="133.4" y="170.3">100nF</text>
<text x="145.8" y="168.6">C177</text>
<text x="145.8" y="170.3">100nF</text>
<text x="37.4" y="187.5">RK3399</text>
</g>
<g font-size="1.5" fill="#f00">
<text x="87.2" y="19.9">HOST0_DM</text>
<text x="87.2" y="18.1">HOST0_DP</text>
<text x="87.2" y="23.5">TYPEC0_DP</text>
<text x="97.5" y="18.1">[21]</text>
<text x="97.7" y="19.9">[21]</text>
<text x="98.5" y="23.5">[17]</text>
<text x="87.2" y="25.2">TYPEC0_DM</text>
<text x="87.2" y="28.8">TYPEC0_U2VBUSDET</text>
<text x="98.8" y="25.2">[17]</text>
<text x="106" y="28.8">[17]</text>
<text x="87.2" y="41.2">HOST1_DP</text>
<text x="97.5" y="41.2">[21]</text>
<text x="86.8" y="47">USB3_DP</text>
<text x="87.2" y="43">HOST1_DM</text>
<text x="96.1" y="47">[23]</text>
<text x="97.7" y="43">[21]</text>
<text x="86.8" y="48.8">USB3_DM</text>
<text x="96.2" y="48.8">[23]</text>
<text x="81.5" y="119.9">USB3_SSTXP</text>
<text x="93.4" y="119.9">[23]</text>
<text x="81.5" y="125.2">USB3_SSRXP</text>
<text x="81.5" y="121.7">USB3_SSTXN</text>
<text x="93.6" y="121.7">[23]</text>
<text x="93.8" y="125.2">[23]</text>
<text x="81.5" y="127">USB3_SSRXN</text>
<text x="93.9" y="127">[23]</text>
</g>
<g font-size="1.5" fill="#00f">
<text x="48" y="35.1">USB PHY0</text>
<text x="48" y="58.2">USB PHY1</text>
</g>
<g font-size="1.5">
<text x="88.9" y="35.2">GND</text>
<text x="74.7" y="56.6">R0402</text>
<text x="88.9" y="58.3">GND</text>
<text x="76.5" y="64.3">VCCA0V9_S3</text>
<text x="207.7" y="64.2" transform="rotate(-90 207.7 64.2)">GND</text>
<text x="76.5" y="67.9">VCCA1V8_S3</text>
<text x="76.5" y="71.5">VCC3V3_S3</text>
<text x="186.7" y="67.9">VCCA0V9_S3</text>
<text x="186.7" y="76.8">VCC3V3_S3</text>
<text x="186.7" y="73.2">VCCA1V8_S3</text>
<text x="48" y="84.7">VCCA0V9_S3</text>
<text x="62.3" y="84.7">VCCA1V8_S3</text>
<text x="77.2" y="84.7">VCC3V3_S3</text>
<text x="161" y="88.2">VCCA0V9_S3</text>
<text x="177" y="88.2">VCCA1V8_S3</text>
<text x="189.4" y="88.2">VCC3V3_S3</text>
<text x="53.4" y="93.9">C0201</text>
<text x="67.6" y="93.9">C0201</text>
<text x="83.6" y="93.9">C0201</text>
<text x="49.8" y="101">GND</text>
<text x="64" y="101">GND</text>
<text x="80" y="101">GND</text>
<text x="167.2" y="97.5">C0201</text>
<text x="183.2" y="97.5">C0201</text>
<text x="195.6" y="97.5">C0201</text>
<text x="163.6" y="106.3">GND</text>
<text x="179.6" y="106.3">GND</text>
<text x="192.1" y="106.3">GND</text>
<text x="99.3" y="167.3" transform="rotate(-90 99.3 167.3)">GND</text>
<text x="111.2" y="162.9">VCCA0V9_S3</text>
<text x="127.2" y="162.9">VCCA1V8_S3</text>
<text x="139.7" y="162.9">VCC3V3_S3</text>
<text x="78.3" y="172.8">VCCA0V9_S3</text>
<text x="117.4" y="172.1">C0201</text>
<text x="133.4" y="172.1">C0201</text>
<text x="145.8" y="172.1">C0201</text>
<text x="78.3" y="176.4">VCCA1V8_S3</text>
<text x="78.3" y="179.9">VCC3V3_S3</text>
<text x="113.8" y="181">GND</text>
<text x="129.8" y="181">GND</text>
<text x="142.3" y="181">GND</text>
<text x="229.9" y="196.7">NanoPi M4</text>
<text x="228.1" y="200.4">Size</text>
<text x="229.9" y="202.2">A3</text>
<text x="235.2" y="200.4">Document Number</text>
<text x="235.2" y="202.2">09.RK3399 USB/USIC Controler</text>
<text x="285" y="202.9">Ver2.0 1908</text>
<text x="285" y="200.4">Rev</text>
<text x="228.1" y="205.7">Date:</text>
<text x="237.4" y="205.7">Tuesday, September 10, 2019</text>
<text x="263.7" y="205.7">Sheet</text>
<text x="272.6" y="205.7">9</text>
<text x="277.9" y="205.7">of</text>
<text x="283.2" y="205.7">25</text>
</g>
<g font-size="1.3">
<text x="30.8" y="1.4">5</text>
<text x="88.8" y="1.4">4</text>
<text x="146.9" y="1.4">3</text>
<text x="204.9" y="1.4">2</text>
<text x="263" y="1.4">1</text>
<text x=".5" y="28.4">D</text>
<text x="292.6" y="28.4">D</text>
<text x=".5" y="79.5">C</text>
<text x="292.6" y="79.5">C</text>
<text x=".5" y="130.6">B</text>
<text x="292.6" y="130.6">B</text>
<text x=".5" y="181.6">A</text>
<text x="292.6" y="181.6">A</text>
<text x="30.8" y="207.5">5</text>
<text x="88.8" y="207.5">4</text>
<text x="146.9" y="207.5">3</text>
<text x="204.9" y="207.5">2</text>
<text x="263" y="207.5">1</text>
</g>
</svg>
